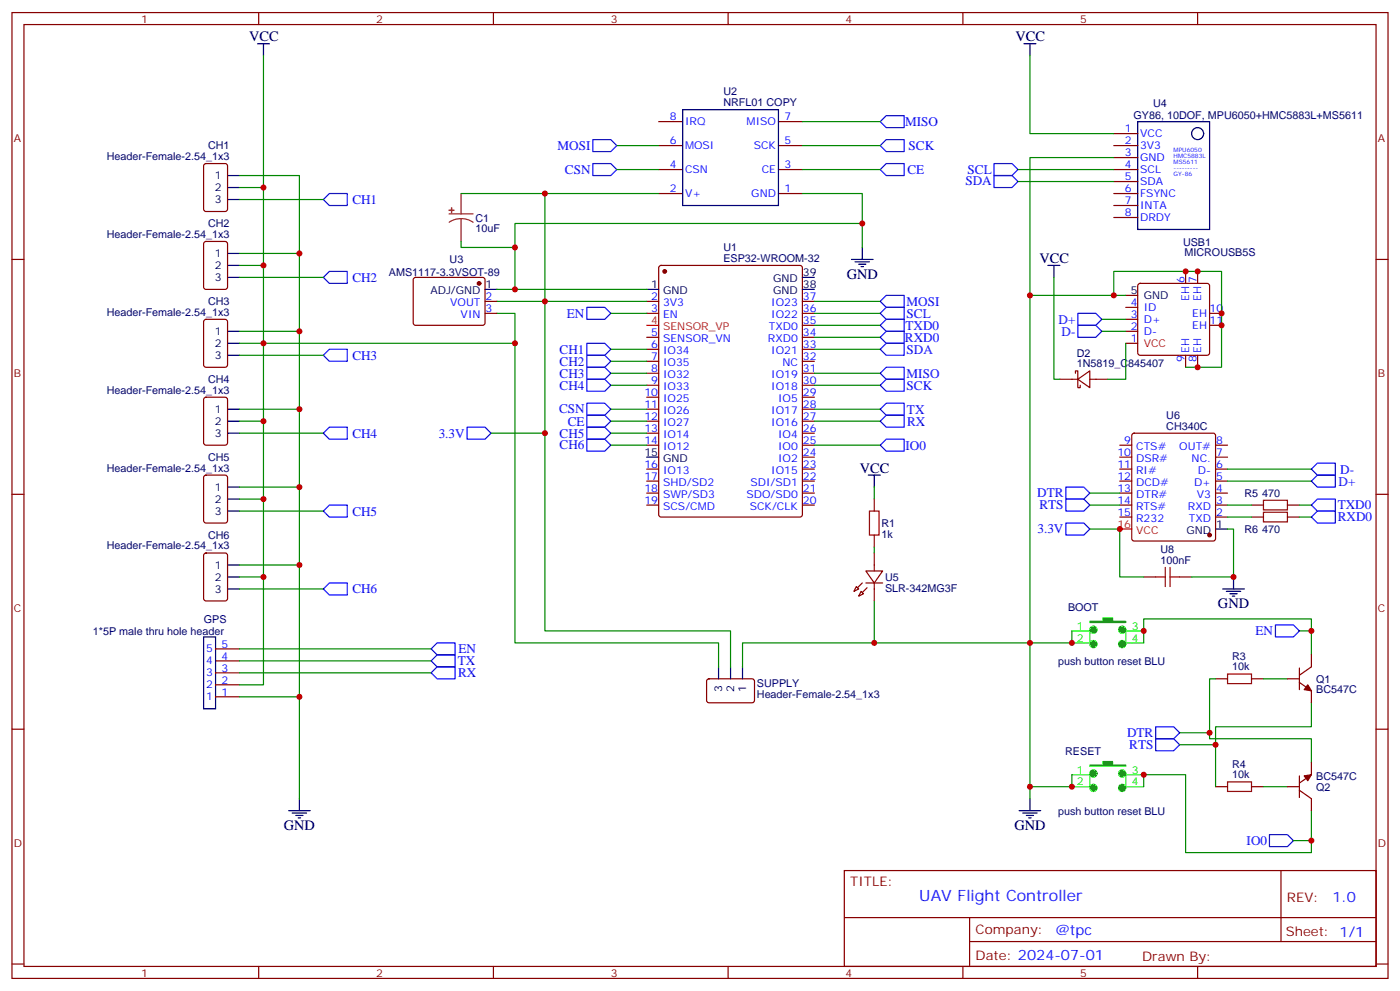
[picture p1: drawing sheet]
<svg xmlns="http://www.w3.org/2000/svg" width="412mm" height="292mm" viewBox="0 0 412 292" stroke-linecap="round" stroke-linejoin="round" font-family="sans-serif">
<g fill="none" stroke="#870000" stroke-width=".35">
<path d="M3.5 3.7h405.4v284.3h-405.4zM7.1 7.2h398.2v277.3h-398.2zM76.2 3.7v3.5M145.3 3.7v3.5M214.5 3.7v3.5M283.6 3.7v3.5M352.8 3.7v3.5M194 35.8h7.1M229.3 35.8h7.1M328.1 39.3h7M60.2 48.4l.5-.2h5.6l.7 .4v13l-.4 .6-5.9 .1-.7-.5v-12.9zM194 42.9h7.1"/>
<path d="M194 49.9h7.1M194 57h7.1M229.3 42.9h7.1M229.3 49.9h7.1M229.3 57h7.1M328.1 42.9h7M328.1 49.9h7M328.1 57h7M328.1 46.4h7M328.1 53.4h7M3.5 76.4h3.6M60.2 71.3l.5-.2h5.6l.7 .4v13l-.4 .6-5.9 .1-.7-.5v-12.9z"/>
<path d="M194.3 78.3l.4-.2h41l.6 .5 .1 72.9-.5 .7h-41.2l-.6-.4-.1-73zM328.1 60.5h7M328.1 64h7M349.2 79.9v3.5M352.8 79.9v3.5M405.3 76.4h3.6M60.2 94.2l.5-.2h5.6l.7 .4v13l-.4 .7h-5.9l-.7-.4v-13zM121.9 81.9l.5-.2h20l.5 .7-.1 12.9-.6 .5-20.1-.1-.4-.6v-12.7zM142.9 88.7h3.5M142.9 92.3h3.5M190.5 88.7h3.5M190.5 92.3h3.5"/>
<path d="M190.5 99.3h3.5M236.4 88.7h3.5M236.4 92.3h3.5M236.4 99.3h3.5M236.4 95.8h3.5M331.6 97.5h3.5M331.6 94h3.5M331.6 90.5h3.5M331.6 87h3.5M335.4 83.6l.4-.2h19.8l.5 .2 .2 .5v19.8l-.2 .5-.5 .2h-19.8l-.5-.2-.2-.5v-19.8zM356.3 92.3h3.5M356.3 95.8h3.5"/>
<path d="M60.2 117.2l.5-.3h5.6l.7 .5v13l-.4 .6-5.9 .1-.7-.5v-12.9zM190.5 102.8h3.5M190.5 106.4h3.5M190.5 109.9h3.5M190.5 113.4h3.5M190.5 116.9h3.5M236.4 102.8h3.5M236.4 106.4h3.5M236.4 109.9h3.5M236.4 113.4h3.5M236.4 116.9h3.5M312.2 111.7h5.3"/>
<path d="M316.8 109.9v-.7h.7v4.9h.7v-.7M317.5 111.7l3.5-2.5v4.9zM321 111.7h5.3M331.6 101.1h3.5M349.2 104.6v3.5M352.8 104.6v3.5M190.5 120.5h3.5M190.5 124h3.5M190.5 127.5h3.5M190.5 131.1h3.5M190.5 138.1h3.5M236.4 120.5h3.5"/>
<path d="M236.4 124h3.5M236.4 127.5h3.5M236.4 131.1h3.5M236.4 138.1h3.5M236.4 134.6h3.5M329.8 131.1h3.6M329.8 138.1h3.6M329.8 134.6h3.6M333.6 127.7l.5-.2h23.3l.5 .2 .2 .5v30.4l-.3 .5-.4 .2h-23.3l-.5-.3-.2-.4v-30.4zM358.1 131.1h3.5M358.1 138.1h3.5M358.1 134.6h3.5"/>
<path d="M3.5 145.5h3.6M60.2 140.1l.5-.2h5.6l.7 .4v13l-.4 .6-5.9 .1-.7-.5v-12.9zM190.5 141.6h3.5M190.5 145.2h3.5M190.5 148.7h3.5M236.4 141.6h3.5M236.4 145.2h3.5M236.4 148.7h3.5M257.5 146.9v3.6M257.5 157.5v3.5M329.8 141.6h3.6M329.8 145.2h3.6"/>
<path d="M329.8 148.7h3.6M329.8 152.2h3.6M358.1 141.6h3.5M358.1 145.2h3.5M358.1 148.7h3.5M358.1 152.2h3.5M368.7 148.7h3.5M368.7 152.2h3.5M379.2 148.7h3.6M379.2 152.2h3.6M405.3 145.5h3.6M60.2 163l.5-.2h5.6l.7 .4v13l-.4 .7h-5.9l-.7-.4v-13z"/>
<path d="M252.2 172.7l.7 .7-1.4 .7zM253.6 174.1l.8 .7-1.5 .7zM255.1 168.1h4.9l-2.5 3.5zM255.1 171.6h4.9M257.5 162.8v5.3M257.5 171.6v5.3M336.9 169.9h3.5M347.5 169.9h3.5M63.5 194.6h7.1M63.5 198.1h7.1M63.5 191h7.1M358.1 199.8h3.5"/>
<path d="M368.7 199.8h3.5M379.2 199.8h3.6M382.8 196.7v6.3M386.3 192.8v3.5l-3.5 2.5M3.5 214.7h3.6M63.5 201.6h7.1M63.5 205.1h7.1M208.4 200.1l.4-.3 13 .1 .4 .7v5.9l-.7 .4-12.9-.1-.5-.6v-5.6zM382.8 200.9l3.5 2.5v3.5M405.3 214.7h3.6M358.1 231.6h3.5M368.7 231.6h3.5"/>
<path d="M379.2 231.6h3.6M382.8 232.7l3.5 2.4v3.6M382.8 228.4v6.4M386.3 224.5v3.6l-3.5 2.4M248.7 256.3h156.6v28.2h-156.6zM377.3 256.3v20.9M248.7 270.1h156.5M285.6 277.2h119.6M285.6 270.1v14.2M3.5 283.8h3.6M76.2 284.5v3.5M145.3 284.5v3.5"/>
<path d="M214.5 284.5v3.5M283.6 284.5v3.5M352.8 284.5v3.5M405.3 283.8h3.6"/>
</g>
<g fill="#870000" stroke="#870000" stroke-width=".35">
<path d="M255.4 173l-1.4 1.4z"/>
<path d="M254 171.6l-1.4 1.4z"/>
<path d="M385.2 201.6l1.1 1.8-2.1-.4z"/>
<path d="M384.2 228.4l2.1-.3-1.1 1.7z"/>
<circle cx="195.8" cy="79.9" r=".53"/>
<circle cx="141.1" cy="83.4" r=".53"/>
<circle cx="356.3" cy="157.5" r=".53"/>
</g>
<g fill="none" stroke="#000" stroke-width=".35">
<path d="M75.8 12.9h3.6M77.6 12.9v3.5M301.6 12.9h3.6M303.4 12.9v3.5M201.1 32.3h28.2v28.2h-28.2zM335.1 35.8h21.2v31.8h-21.2zM67 51.7h3.6M67 55.2h3.6M67 58.7h3.6M67 74.6h3.6M67 78.1h3.6M250.8 76.4h6.4"/>
<path d="M251.9 77.1h4.2M252.9 77.8h2.2M253.6 78.5h.8M254 72.8v3.6M308.7 78.1h3.5M310.4 78.1v3.6M67 81.7h3.6M67 97.5h3.6M142.9 85.2h3.5M190.5 85.2h3.5M236.4 85.2h3.5M236.4 81.7h3.5"/>
<path d="M67 101.1h3.6M67 104.6h3.6M67 120.5h3.6M67 124h3.6M67 127.5h3.6M190.5 134.6h3.5M255.8 139.9h3.5M257.5 139.9v3.5M67 143.4h3.6M67 146.9h3.6M67 150.5h3.6M358.1 155.8h3.5"/>
<path d="M67 166.3h3.6M67 169.9h3.6M67 173.4h3.6M360.2 173.4h6.3M361.2 174.1h4.3M362.3 174.8h2.1M363 175.5h.7M363.4 169.9v3.5M60 187.5h3.5v21.2h-3.5zM211.7 196.3v3.5M215.2 196.3v3.5M218.7 196.3v3.5"/>
<path d="M85 238.7h6.4M86.1 239.4h4.2M88.2 235.1v3.6M300.2 238.7h6.4M301.3 239.4h4.2M303.4 235.1v3.6M87.1 240.1h2.2M87.8 240.8h.7M302.3 240.1h2.1M303 240.8h.7"/>
<circle cx="352.8" cy="39.3" r="1.76"/>
</g>
<path d="M190.5 95.8h3.5M329.8 155.8h3.6" fill="none" stroke="#f00" stroke-width=".35"/>
<g fill="none" stroke="#008700" stroke-width=".35">
<path d="M77.6 16.4v38.8M303.4 16.4v22.9h24.7M236.4 35.8h22.9M70.6 55.2h7v22.9h-7M70.6 51.7h17.6v22.9h-17.6M70.6 58.7h24.6M135.8 57h24.7M181.7 42.9h12.3M181.7 49.9h12.3M194 57h-33.5v31.7h-14.1M236.4 57h17.6v8.8h-102.3v19.4h-5.3M236.4 42.9h22.9"/>
<path d="M236.4 49.9h22.9M299.9 49.9h28.2M299.9 53.4h28.2M328.1 46.4h-24.7v188.7M77.6 78.1v23h-7M88.2 74.6v22.9h-17.6M135.8 71.1v1.7h15.9M254 65.8v7M70.6 81.7h24.6M88.2 97.5v23h-17.6M146.4 92.3h5.3v8.8h-74.1v22.9h-7M151.7 85.2h38.8"/>
<path d="M179.9 92.3h10.6M190.5 88.7h-30v97h54.7v10.6M239.9 88.7h19.4M239.9 92.3h19.4M239.9 95.8h19.4M239.9 99.3h19.4M303.4 87h28.2M310.4 81.7v30h1.8M324.6 94h7M324.6 97.5h7M328.1 87v-7.1h31.7v28.2h-10.6M70.6 104.6h24.6"/>
<path d="M151.7 101.1v88.2h60v7M179.9 102.8h10.6M179.9 109.9h10.6M179.9 113.4h10.6M179.9 106.4h10.6M239.9 102.8h19.4M239.9 109.9h19.4M239.9 113.4h19.4M331.6 101.1v10.6h-5.3M70.6 127.5h24.6M77.6 124v22.9h-7M88.2 120.5v22.9h-17.6"/>
<path d="M144.6 127.5h15.9M179.9 120.5h10.6M179.9 124h10.6M179.9 127.5h10.6M179.9 131.1h10.6M239.9 120.5h19.4M239.9 124h19.4M239.9 131.1h19.4M361.6 138.1h24.7M70.6 150.5h24.6M77.6 146.9v23h-7M88.2 143.4v22.9h-17.6"/>
<path d="M257.5 143.4v3.5M321 155.8h8.8v14.1h7.1M321 148.7h8.8M321 145.2h8.8M361.6 155.8h1.8v14.1h-12.4M361.6 152.2h7.1M361.6 148.7h7.1M361.6 141.6h24.7M382.8 152.2h3.5M382.8 148.7h3.5M70.6 173.4h24.6M77.6 169.9v31.7h-7"/>
<path d="M88.2 166.3v68.8M257.5 161v1.8M257.5 176.9v12.4M70.6 191h56.4M70.6 194.6h56.4M70.6 198.1h56.4M315.7 185.7v3.6h-97v7M358.1 199.8h-1.8v17.7h30v7M372.2 199.8h7M382.8 185.7h3.5v7.1M386.3 185.7v-3.5h-49.4v7.1M70.6 205.1h17.6"/>
<path d="M347.5 219.3h10.6M347.5 215.7h8.8M386.3 206.9v7.1h-28.2v17.6M315.7 228.1v3.5h-12.3M336.9 231.6v-3.5h12.3v22.9h37.1v-3.5M372.2 231.6h7M386.3 238.7v8.8h-5.3"/>
</g>
<path d="M135.8 57v6M132.3 63h7M135.8 64.4l1.9 .2 1.6 .8M135.8 64.4l-1.8 .2-1.7 .8M135.8 64.4v6.7" fill="none" stroke="#8c2424" stroke-width=".35"/>
<g fill="#8c2424" stroke="#8c2424" stroke-width=".35">
<path d="M132.3 61.9h1.4z"/>
<path d="M133 61.2v1.4z"/>
</g>
<g fill="none" stroke="#00f" stroke-width=".35">
<path d="M259.3 35.8l1.8-1.8h5.2v3.6h-5.2zM97 57h5.3v3.5h-5.3l-1.8-1.8zM174.6 48.2h5.3l1.8 1.7-1.8 1.8h-5.3zM174.6 41.1h5.3l1.8 1.8-1.8 1.7h-5.3zM259.3 42.9l1.8-1.8h5.2v3.5h-5.2zM259.3 49.9l1.8-1.7h5.2v3.5h-5.2zM292.8 48.2h5.3l1.8 1.7-1.8 1.8h-5.3zM292.8 51.7h5.3l1.8 1.7-1.8 1.8h-5.3zM97 79.9h5.3v3.5h-5.3l-1.8-1.7zM172.9 90.5h5.3l1.7 1.8-1.7 1.7h-5.3zM259.3 92.3l1.8-1.8h5.2v3.5h-5.2zM259.3 99.3l1.8-1.8h5.2v3.6h-5.2z"/>
<path d="M261.1 87h5.2v3.5h-5.2l-1.8-1.8zM261.1 94h5.2v3.5h-5.2l-1.8-1.7zM317.5 92.3h5.3l1.8 1.7-1.8 1.8h-5.3zM317.5 95.8h5.3l1.8 1.7-1.8 1.8h-5.3zM97 102.8h5.3v3.6h-5.3l-1.8-1.8zM172.9 118.7h5.3l1.7 1.8-1.7 1.7h-5.3zM172.9 101.1h5.3l1.7 1.7-1.7 1.8h-5.3zM172.9 104.6h5.3l1.7 1.8-1.7 1.7h-5.3zM172.9 108.1h5.3l1.7 1.8-1.7 1.8h-5.3zM172.9 111.7h5.3l1.7 1.7-1.7 1.8h-5.3zM259.3 113.4l1.8-1.7h5.2v3.5h-5.2zM261.1 101.1h5.2v3.5h-5.2l-1.8-1.8z"/>
<path d="M261.1 108.1h5.2v3.6h-5.2l-1.8-1.8zM95.2 127.5l1.8-1.7h5.3v3.5h-5.3zM137.6 125.8h5.3l1.7 1.7-1.7 1.8h-5.3zM172.9 122.2h5.3l1.7 1.8-1.7 1.8h-5.3zM172.9 125.8h5.3l1.7 1.7-1.7 1.8h-5.3zM172.9 129.3h5.3l1.7 1.8-1.7 1.7h-5.3zM259.3 120.5l1.8-1.8h5.2v3.5h-5.2zM259.3 124l1.8-1.8h5.2v3.6h-5.2zM259.3 131.1l1.8-1.8h5.2v3.5h-5.2zM388.1 136.3h5.2v3.6h-5.2l-1.8-1.8zM388.1 139.9h5.2v3.5h-5.2l-1.8-1.8zM95.2 150.5l1.8-1.8h5.3v3.5h-5.3z"/>
<path d="M314 154h5.3l1.7 1.8-1.7 1.7h-5.3zM314 143.4h5.3l1.7 1.8-1.7 1.7h-5.3zM314 146.9h5.3l1.7 1.8-1.7 1.8h-5.3zM388.1 150.5h5.2v3.5h-5.2l-1.8-1.8zM388.1 146.9h5.2v3.6h-5.2l-1.8-1.8zM97 171.6h5.3v3.6h-5.3l-1.8-1.8zM127 198.1l1.8-1.8h5.3v3.5h-5.3zM127 191l1.8-1.7h5.3v3.5h-5.3zM128.8 192.8h5.3v3.5h-5.3l-1.8-1.7zM375.7 184h5.3l1.8 1.7-1.8 1.8h-5.3zM340.4 214h5.3l1.8 1.7-1.8 1.8h-5.3zM340.4 217.5h5.3l1.8 1.8-1.8 1.7h-5.3z"/>
<path d="M373.9 245.7h5.3l1.8 1.8-1.8 1.7h-5.3z"/>
</g>
<g fill="#0f0" stroke="#0f0" stroke-width=".35">
<path d="M331.6 228.1h1.8z"/>
<path d="M331.6 231.6h1.8z"/>
<path d="M331.6 227.7v4.3z"/>
<path d="M321 225.2h3.9v-1h2.8v1h3.9v.4h-10.6z"/>
<path d="M331.6 185.7h1.8z"/>
<path d="M331.6 189.3h1.8z"/>
<path d="M331.6 185.4v4.2z"/>
<path d="M321 182.9h3.9v-1h2.8v1h3.9v.4h-10.6z"/>
<circle cx="330.6" cy="232" r="1.06"/>
<circle cx="322.1" cy="232" r="1.06"/>
<circle cx="330.6" cy="227.7" r="1.06"/>
<circle cx="322.1" cy="227.7" r="1.06"/>
<circle cx="330.6" cy="189.6" r="1.06"/>
<circle cx="322.1" cy="189.6" r="1.06"/>
<circle cx="330.6" cy="185.4" r="1.06"/>
<circle cx="322.1" cy="185.4" r="1.06"/>
</g>
<path d="M315.7 189.3h5.3M315.7 185.7h5.3M321 185.4v4.2M333.4 189.3h3.5M333.4 185.7h3.5M315.7 231.6h5.3M315.7 228.1h5.3M321 227.7v4.3M333.4 231.6h3.5M333.4 228.1h3.5" fill="none" stroke="#0f0" stroke-width=".35"/>
<path d="M256.1 150.5h2.8v7h-2.8zM372.2 147.3h7v2.8h-7zM372.2 150.8h7v2.8h-7zM340.4 169.9h2.9M343.3 167v5.7M344.7 169.9h2.8M344.7 167v5.7M361.6 198.4h7.1v2.9h-7.1zM361.6 230.2h7.1v2.8h-7.1z" fill="none" stroke="#a10000" stroke-width=".35"/>
<g fill="#c00">
<circle cx="77.6" cy="78.1" r=".88"/>
<circle cx="77.6" cy="101.1" r=".88"/>
<circle cx="77.6" cy="124" r=".88"/>
<circle cx="77.6" cy="146.9" r=".88"/>
<circle cx="88.2" cy="74.6" r=".88"/>
<circle cx="88.2" cy="97.5" r=".88"/>
<circle cx="88.2" cy="120.5" r=".88"/>
<circle cx="88.2" cy="143.4" r=".88"/>
<circle cx="88.2" cy="166.3" r=".88"/>
<circle cx="77.6" cy="55.2" r=".88"/>
<circle cx="160.5" cy="88.7" r=".88"/>
<circle cx="151.7" cy="85.2" r=".88"/>
<circle cx="254" cy="65.8" r=".88"/>
<circle cx="160.5" cy="57" r=".88"/>
<circle cx="151.7" cy="72.8" r=".88"/>
<circle cx="151.7" cy="101.1" r=".88"/>
<circle cx="88.2" cy="205.1" r=".88"/>
<circle cx="77.6" cy="169.9" r=".88"/>
<circle cx="303.4" cy="189.3" r=".88"/>
<circle cx="257.5" cy="189.3" r=".88"/>
<circle cx="386.3" cy="247.5" r=".88"/>
<circle cx="315.7" cy="189.3" r=".88"/>
<circle cx="303.4" cy="231.6" r=".88"/>
<circle cx="315.7" cy="231.6" r=".88"/>
<circle cx="160.5" cy="127.5" r=".88"/>
<circle cx="363.4" cy="169.9" r=".88"/>
<circle cx="329.8" cy="155.8" r=".88"/>
<circle cx="359.8" cy="92.3" r=".88"/>
<circle cx="352.8" cy="79.9" r=".88"/>
<circle cx="359.8" cy="95.8" r=".88"/>
<circle cx="352.8" cy="108.1" r=".88"/>
<circle cx="303.4" cy="87" r=".88"/>
<circle cx="328.1" cy="87" r=".88"/>
<circle cx="349.3" cy="79.9" r=".88"/>
<circle cx="358.1" cy="219.3" r=".88"/>
<circle cx="356.3" cy="215.7" r=".88"/>
<circle cx="336.9" cy="228.1" r=".88"/>
<circle cx="386.3" cy="185.7" r=".88"/>
<circle cx="336.9" cy="185.7" r=".88"/>
</g>
<text font-size="4.6" fill="#00f" x="270.8" y="265.3">UAV Flight Controller</text>
<g font-size="4.2">
<text x="73.4" y="12.2">VCC</text>
<text x="299.2" y="12.2">VCC</text>
<text x="306.2" y="77.4">VCC</text>
<text x="249.4" y="82">GND</text>
<text x="253.3" y="139.2">VCC</text>
<text x="358.8" y="179">GND</text>
<text x="83.6" y="244.3">GND</text>
<text x="298.8" y="244.3">GND</text>
</g>
<g font-size="4.2" fill="#00f">
<text x="392.5" y="265.6">1.0</text>
<text x="310.9" y="275.1">@tpc</text>
</g>
<g font-size="3.9" fill="#00f">
<text x="266.6" y="37.1">MISO</text>
<text x="164.3" y="44.1">MOSI</text>
<text x="267.7" y="44.2">SCK</text>
<text x="166.4" y="51.2">CSN</text>
<text x="267.3" y="51.2">CE</text>
<text x="285" y="51.2">SCL</text>
<text x="284.4" y="54.6">SDA</text>
<text x="103.8" y="60">CH1</text>
<text x="103.8" y="83">CH2</text>
<text x="267.1" y="90">MOSI</text>
<text x="167" y="93.5">EN</text>
<text x="267.1" y="93.5">SCL</text>
<text x="311.8" y="95.3">D+</text>
<text x="266.6" y="100.6">RXD0</text>
<text x="266.8" y="97">TXD0</text>
<text x="312.7" y="98.8">D-</text>
<text x="103.8" y="105.9">CH3</text>
<text x="164.9" y="104.1">CH1</text>
<text x="164.9" y="107.6">CH2</text>
<text x="267.1" y="104.1">SDA</text>
<text x="164.9" y="111.2">CH3</text>
<text x="267.1" y="111.2">MISO</text>
<text x="164.9" y="114.7">CH4</text>
<text x="267.1" y="114.7">SCK</text>
<text x="164.7" y="121.6">CSN</text>
<text x="167.2" y="125.3">CE</text>
<text x="267.2" y="121.7">TX</text>
<text x="267.2" y="125.3">RX</text>
<text x="103.8" y="128.8">CH4</text>
<text x="129.2" y="128.8">3.3V</text>
<text x="164.9" y="128.8">CH5</text>
<text x="164.9" y="132.3">CH6</text>
<text x="266.7" y="132.4">IO0</text>
<text x="394.3" y="142.9">D+</text>
<text x="394.8" y="139.4">D-</text>
<text x="305.5" y="146.4">DTR</text>
<text x="306.2" y="150">RTS</text>
<text x="394.1" y="150">TXD0</text>
<text x="103.8" y="151.8">CH5</text>
<text x="394.1" y="153.5">RXD0</text>
<text x="305.6" y="156.9">3.3V</text>
<text x="103.8" y="174.7">CH6</text>
<text x="369.8" y="187">EN</text>
<text x="134.9" y="195.8">TX</text>
<text x="135" y="192.3">EN</text>
<text x="134.9" y="199.4">RX</text>
<text x="332" y="217">DTR</text>
<text x="332.7" y="220.5">RTS</text>
<text x="367.2" y="248.6">IO0</text>
</g>
<g font-size="3.9" fill="#800">
<text x="250.5" y="260.9">TITLE:</text>
<text x="379.1" y="265.6">REV:</text>
<text x="287.4" y="275.1">Company:</text>
<text x="378.7" y="275.7">Sheet: 1/1</text>
<text x="287.4" y="282.8">Date: 2024-07-01</text>
<text x="336.4" y="282.8">Drawn By:</text>
</g>
<g font-size="3.2" fill="#800">
<text x="41.6" y="6.7">1</text>
<text x="110.8" y="6.7">2</text>
<text x="179.9" y="6.7">3</text>
<text x="249.1" y="6.7">4</text>
<text x="318.2" y="6.7">5</text>
<text x="4.1" y="41.8">A</text>
<text x="405.9" y="41.8">A</text>
<text x="4.1" y="110.9">B</text>
<text x="405.9" y="110.9">B</text>
<text x="4.1" y="180.1">C</text>
<text x="405.9" y="180.1">C</text>
<text x="4.1" y="249.2">D</text>
<text x="405.9" y="249.2">D</text>
<text x="41.6" y="287.5">1</text>
<text x="110.8" y="287.5">2</text>
<text x="179.9" y="287.5">3</text>
<text x="249.1" y="287.5">4</text>
<text x="318.2" y="287.5">5</text>
</g>
<g font-size="3.2" fill="#000080">
<text x="213.1" y="28">U2</text>
<text x="213.1" y="31.2">NRFL01 COPY</text>
<text x="333.9" y="35.1">GY86, 10DOF, MPU6050+HMC5883L+MS5611</text>
<text x="339.7" y="31.5">U4</text>
<text x="31.5" y="47.1">Header-Female-2.54_1x3</text>
<text x="61.3" y="43.9">CH1</text>
<text x="140.1" y="65.3">C1</text>
<text x="31.5" y="70">Header-Female-2.54_1x3</text>
<text x="61.3" y="66.9">CH2</text>
<text x="140.1" y="68.3">10uF</text>
<text x="132.5" y="77.4">U3</text>
<text x="213.1" y="77.1">ESP32-WROOM-32</text>
<text x="213.1" y="73.9">U1</text>
<text x="348.5" y="72.3">USB1</text>
<text x="348.9" y="75.4">MICROUSB5S</text>
<text x="114.5" y="81.2">AMS1117-3.3VSOT-89</text>
<text x="61.3" y="89.8">CH3</text>
<text x="31.5" y="93">Header-Female-2.54_1x3</text>
<text x="317.2" y="105.1">D2</text>
<text x="61.3" y="112.7">CH4</text>
<text x="317.2" y="108.1">1N5819_C845407</text>
<text x="31.5" y="115.9">Header-Female-2.54_1x3</text>
<text x="343.5" y="123.4">U6</text>
<text x="343.5" y="126.5">CH340C</text>
<text x="61.3" y="135.6">CH5</text>
<text x="31.5" y="138.8">Header-Female-2.54_1x3</text>
<text x="366.6" y="146.4">R5</text>
<text x="371.8" y="146.2">470</text>
<text x="259.6" y="155.2">R1</text>
<text x="31.5" y="161.7">Header-Female-2.54_1x3</text>
<text x="61.3" y="158.6">CH6</text>
<text x="259.6" y="158.3">1k</text>
<text x="366.6" y="156.8">R6</text>
<text x="371.8" y="156.8">470</text>
<text x="341.9" y="166">100nF</text>
<text x="341.9" y="162.9">U8</text>
<text x="260.7" y="171.1">U5</text>
<text x="260.7" y="174.2">SLR-342MG3F</text>
<text x="314.6" y="179.9">BOOT</text>
<text x="60" y="183.4">GPS</text>
<text x="27.4" y="186.9">1*5P male thru hole header</text>
<text x="311.7" y="195.8">push button reset BLU</text>
<text x="362.9" y="197.4">10k</text>
<text x="363" y="194.4">R3</text>
<text x="223" y="202.3">SUPPLY</text>
<text x="387.7" y="201">Q1</text>
<text x="223" y="205.5">Header-Female-2.54_1x3</text>
<text x="387.7" y="204.1">BC547C</text>
<text x="313.8" y="222.2">RESET</text>
<text x="363" y="226.1">R4</text>
<text x="362.9" y="229.1">10k</text>
<text x="387.7" y="229.8">BC547C</text>
<text x="387.7" y="232.9">Q2</text>
<text x="311.7" y="239.9">push button reset BLU</text>
</g>
<g font-size="3.2" fill="#00f">
<text x="197.3" y="35.5">8</text>
<text x="231.1" y="35.5">7</text>
<text x="201.8" y="36.9">IRQ</text>
<text x="219.9" y="36.9">MISO</text>
<text x="331.4" y="39">1</text>
<text x="335.8" y="40.4">VCC</text>
<text x="197.3" y="42.5">6</text>
<text x="201.8" y="43.9">MOSI</text>
<text x="222" y="43.9">SCK</text>
<text x="231.1" y="42.5">5</text>
<text x="331.4" y="42.5">2</text>
<text x="331.4" y="46">3</text>
<text x="335.8" y="43.9">3V3</text>
<text x="335.8" y="47.4">GND</text>
<text x="197.3" y="49.6">4</text>
<text x="201.8" y="51">CSN</text>
<text x="224.4" y="51">CE</text>
<text x="231.1" y="49.6">3</text>
<text x="331.4" y="49.6">4</text>
<text x="331.4" y="53.1">5</text>
<text x="335.8" y="51">SCL</text>
<text x="197.3" y="56.6">2</text>
<text x="201.8" y="58">V+</text>
<text x="221.3" y="58">GND</text>
<text x="231.1" y="56.6">1</text>
<text x="331.4" y="56.6">6</text>
<text x="335.8" y="54.5">SDA</text>
<text x="335.8" y="58">FSYNC</text>
<text x="331.4" y="60.1">7</text>
<text x="331.4" y="63.7">8</text>
<text x="335.8" y="61.6">INTA</text>
<text x="335.8" y="65.1">DRDY</text>
<text x="348.9" y="83.4" transform="rotate(-90 348.9 83.4)">6</text>
<text x="352.4" y="83.4" transform="rotate(-90 352.4 83.4)">7</text>
<text x="143.1" y="88.4">2</text>
<text x="191.8" y="88.4">2</text>
<text x="236.5" y="88.4">37</text>
<text x="350.3" y="88.5" transform="rotate(-90 350.3 88.5)">EH</text>
<text x="353.8" y="88.5" transform="rotate(-90 353.8 88.5)">EH</text>
<text x="132.6" y="90.1">VOUT</text>
<text x="135.7" y="93.7">VIN</text>
<text x="143.1" y="91.9">3</text>
<text x="191.8" y="91.9">3</text>
<text x="195.3" y="90.1">3V3</text>
<text x="195.3" y="93.7">EN</text>
<text x="227.2" y="93.7">IO22</text>
<text x="227.2" y="90.1">IO23</text>
<text x="236.5" y="95.4">35</text>
<text x="236.5" y="91.9">36</text>
<text x="333.1" y="93.7">3</text>
<text x="333.1" y="90.1">4</text>
<text x="336.9" y="95.1">D+</text>
<text x="336.9" y="91.5">ID</text>
<text x="351.2" y="93.3">EH</text>
<text x="356.3" y="91.9">10</text>
<text x="356.3" y="95.4">11</text>
<text x="191.8" y="99">5</text>
<text x="195.3" y="100.7">SENSOR_VN</text>
<text x="226.2" y="100.7">RXD0</text>
<text x="226.5" y="97.2">TXD0</text>
<text x="236.5" y="99">34</text>
<text x="333.1" y="100.7">1</text>
<text x="333.1" y="97.2">2</text>
<text x="336.9" y="98.6">D-</text>
<text x="351.2" y="96.8">EH</text>
<text x="191.8" y="102.5">6</text>
<text x="191.8" y="106">7</text>
<text x="195.3" y="104.2">IO34</text>
<text x="195.3" y="107.8">IO35</text>
<text x="227.2" y="104.2">IO21</text>
<text x="230.5" y="107.8">NC</text>
<text x="236.5" y="106">32</text>
<text x="236.5" y="102.5">33</text>
<text x="348.9" y="106.6" transform="rotate(-90 348.9 106.6)">9</text>
<text x="350.3" y="103.9" transform="rotate(-90 350.3 103.9)">EH</text>
<text x="352.4" y="106.6" transform="rotate(-90 352.4 106.6)">8</text>
<text x="353.8" y="103.9" transform="rotate(-90 353.8 103.9)">EH</text>
<text x="191.8" y="109.5">8</text>
<text x="191.8" y="113.1">9</text>
<text x="195.3" y="111.3">IO32</text>
<text x="227.2" y="111.3">IO19</text>
<text x="236.5" y="113.1">30</text>
<text x="236.5" y="109.5">31</text>
<text x="189.8" y="116.6">10</text>
<text x="195.3" y="114.8">IO33</text>
<text x="195.3" y="118.4">IO25</text>
<text x="227.2" y="114.8">IO18</text>
<text x="229.2" y="118.4">IO5</text>
<text x="236.5" y="116.6">29</text>
<text x="189.8" y="120.1">11</text>
<text x="189.8" y="123.6">12</text>
<text x="195.3" y="121.9">IO26</text>
<text x="195.3" y="125.4">IO27</text>
<text x="227.2" y="125.4">IO16</text>
<text x="227.2" y="121.9">IO17</text>
<text x="236.5" y="123.6">27</text>
<text x="236.5" y="120.1">28</text>
<text x="189.8" y="127.2">13</text>
<text x="189.8" y="130.7">14</text>
<text x="195.3" y="128.9">IO14</text>
<text x="229.2" y="128.9">IO4</text>
<text x="236.5" y="130.7">25</text>
<text x="236.5" y="127.2">26</text>
<text x="331.2" y="130.7">9</text>
<text x="358.2" y="130.7">8</text>
<text x="189.8" y="137.8">16</text>
<text x="195.3" y="132.5">IO12</text>
<text x="229.2" y="136">IO2</text>
<text x="229.2" y="132.5">IO0</text>
<text x="236.5" y="137.8">23</text>
<text x="236.5" y="134.2">24</text>
<text x="329.2" y="134.2">10</text>
<text x="329.2" y="137.8">11</text>
<text x="334.7" y="132.5">CTS#</text>
<text x="334.7" y="136">DSR#</text>
<text x="347.4" y="132.5">OUT#</text>
<text x="351" y="136">NC.</text>
<text x="358.2" y="137.8">6</text>
<text x="358.2" y="134.2">7</text>
<text x="189.8" y="141.3">17</text>
<text x="195.3" y="139.5">IO13</text>
<text x="195.3" y="143.1">SHD/SD2</text>
<text x="221" y="143.1">SDI/SD1</text>
<text x="227.2" y="139.5">IO15</text>
<text x="236.5" y="141.3">22</text>
<text x="329.2" y="141.3">12</text>
<text x="334.7" y="139.5">RI#</text>
<text x="334.7" y="143.1">DCD#</text>
<text x="351.7" y="143.1">D+</text>
<text x="352.9" y="139.5">D-</text>
<text x="358.2" y="141.3">5</text>
<text x="189.8" y="144.8">18</text>
<text x="189.8" y="148.3">19</text>
<text x="195.3" y="146.6">SWP/SD3</text>
<text x="219.9" y="146.6">SDO/SD0</text>
<text x="236.5" y="148.3">20</text>
<text x="236.5" y="144.8">21</text>
<text x="329.2" y="144.8">13</text>
<text x="329.2" y="148.3">14</text>
<text x="334.7" y="146.6">DTR#</text>
<text x="352.6" y="146.6">V3</text>
<text x="358.2" y="148.3">3</text>
<text x="358.2" y="144.8">4</text>
<text x="195.3" y="150.1">SCS/CMD</text>
<text x="220.9" y="150.1">SCK/CLK</text>
<text x="329.2" y="151.9">15</text>
<text x="334.7" y="150.1">RTS#</text>
<text x="334.7" y="153.6">R232</text>
<text x="349.9" y="150.1">RXD</text>
<text x="350.2" y="153.6">TXD</text>
<text x="358.2" y="151.9">2</text>
<text x="65.3" y="190.7">5</text>
<text x="60.8" y="195.6">4</text>
<text x="60.8" y="192.1">5</text>
<text x="65.3" y="194.2">4</text>
<text x="65.3" y="197.7">3</text>
<text x="60.8" y="199.1">3</text>
<text x="60.8" y="202.7">2</text>
<text x="65.3" y="201.3">2</text>
<text x="60.8" y="206.2">1</text>
<text x="65.3" y="204.8">1</text>
</g>
<g font-size="3.2">
<text x="63.2" y="52.7">1</text>
<text x="63.2" y="56.3">2</text>
<text x="63.2" y="59.8">3</text>
<text x="63.2" y="75.7">1</text>
<text x="63.2" y="79.2">2</text>
<text x="63.2" y="82.7">3</text>
<text x="227.8" y="83.1">GND</text>
<text x="236.5" y="81.3">39</text>
<text x="126.8" y="86.6">ADJ/GND</text>
<text x="143.1" y="84.8">1</text>
<text x="191.8" y="84.8">1</text>
<text x="195.3" y="86.6">GND</text>
<text x="227.8" y="86.6">GND</text>
<text x="236.5" y="84.8">38</text>
<text x="333.1" y="86.6">5</text>
<text x="336.9" y="88">GND</text>
<text x="63.2" y="98.6">1</text>
<text x="63.2" y="102.1">2</text>
<text x="63.2" y="105.7">3</text>
<text x="63.2" y="121.5">1</text>
<text x="63.2" y="125.1">2</text>
<text x="63.2" y="128.6">3</text>
<text x="189.8" y="134.2">15</text>
<text x="195.3" y="136">GND</text>
<text x="63.2" y="144.5">1</text>
<text x="63.2" y="148">2</text>
<text x="63.2" y="151.5">3</text>
<text x="358.2" y="155.4">1</text>
<text x="349.5" y="157.2">GND</text>
<text x="63.2" y="167.4">1</text>
<text x="63.2" y="170.9">2</text>
<text x="63.2" y="174.4">3</text>
<text x="212.7" y="203.6" transform="rotate(-90 212.7 203.6)">3</text>
<text x="216.3" y="203.6" transform="rotate(-90 216.3 203.6)">2</text>
<text x="219.8" y="203.6" transform="rotate(-90 219.8 203.6)">1</text>
</g>
<g font-size="3.2" fill="#f00">
<text x="191.8" y="95.4">4</text>
<text x="195.3" y="97.2">SENSOR_VP</text>
<text x="336.9" y="102.1">VCC</text>
<text x="329.2" y="155.4">16</text>
<text x="334.7" y="157.2">VCC</text>
</g>
<g font-size="3.2" fill="#0f0">
<text x="317.2" y="185.4">1</text>
<text x="333.4" y="185.4">3</text>
<text x="317.2" y="188.9">2</text>
<text x="333.4" y="188.9">4</text>
<text x="317.2" y="227.7">1</text>
<text x="333.4" y="227.7">3</text>
<text x="317.2" y="231.2">2</text>
<text x="333.4" y="231.2">4</text>
</g>
<g font-size="1.8" fill="#00f">
<text x="345.7" y="44.6">MPU6050</text>
<text x="345.7" y="46.4">HMC5883L</text>
<text x="345.7" y="48.2">MS5611</text>
<text x="345.7" y="49.9">---------</text>
<text x="345.7" y="51.7">GY-86</text>
</g>
</svg>
